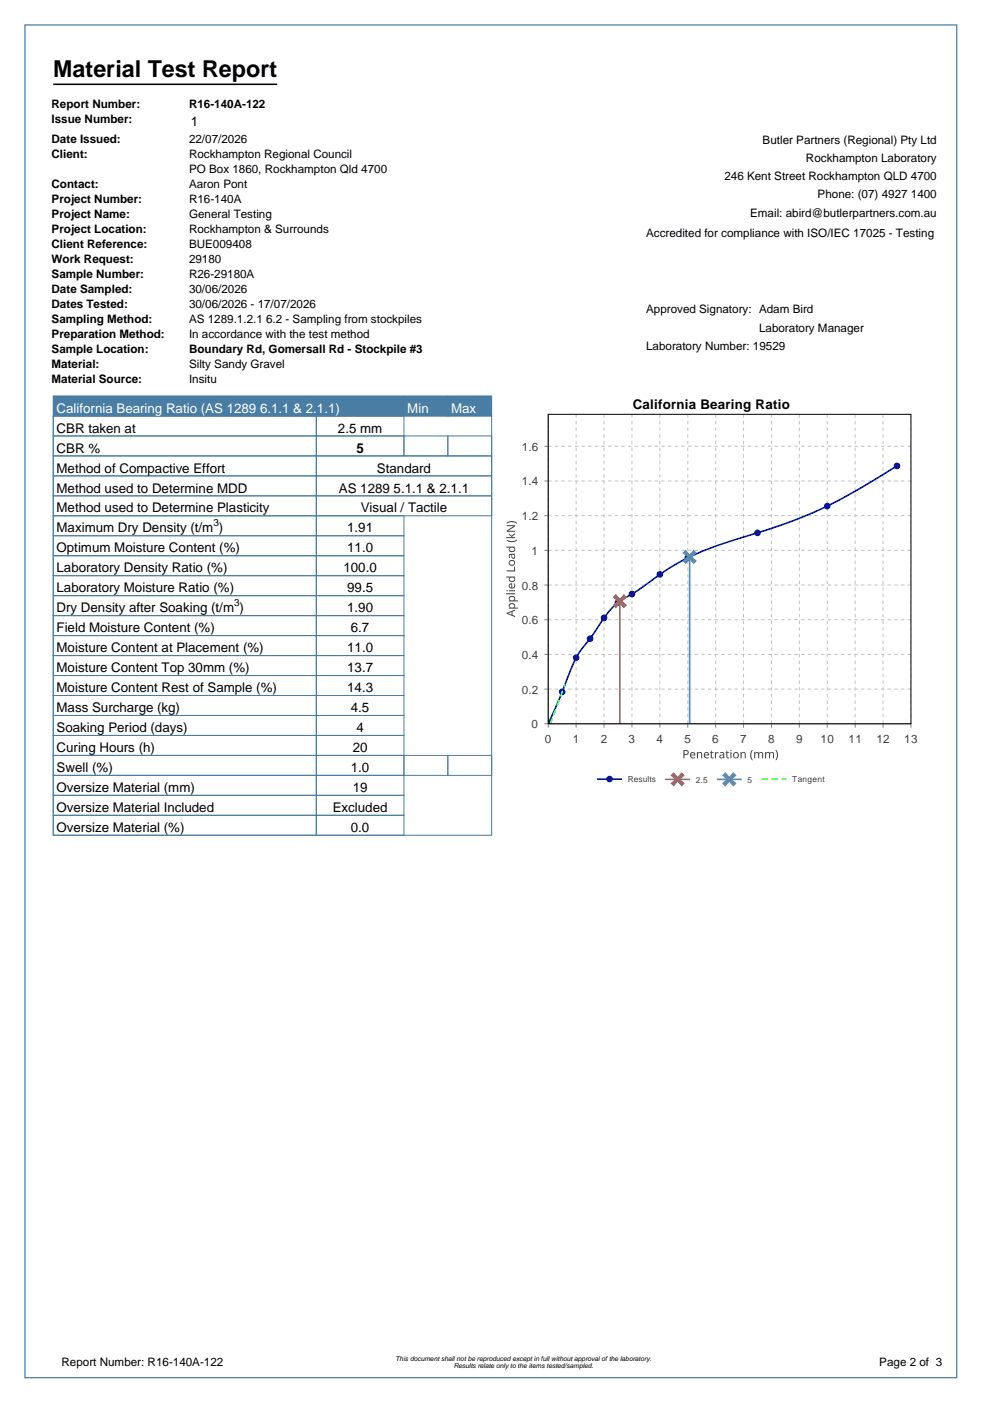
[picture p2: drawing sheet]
<svg xmlns="http://www.w3.org/2000/svg" width="210mm" height="297mm" viewBox="0 0 210 297" stroke-linecap="round" stroke-linejoin="round" font-family="sans-serif">
<path d="M5.3 5.3h197.5v286.8h-197.5z" fill="none" stroke="#497da4" stroke-width=".26"/>
<path d="M11.3 17.9h47.5" fill="none" stroke="#000" stroke-width=".33"/>
<g fill="#497da4">
<path d="M11.3 84h74.4v4.2h-74.4z"/>
<path d="M85.7 84h9.3v4.2h-9.3z"/>
<path d="M95 84h9.2v4.2h-9.2z"/>
</g>
<g fill="none" stroke="#497da4" stroke-width=".21">
<path d="M11.3 84h74.4v4.2h-74.4zM11.3 88.2h92.9v88.9h-92.9zM11.3 88.2h55.8v4.2h-55.8zM11.3 92.4h55.8v4.3h-55.8zM11.3 96.7h55.8v4.2h-55.8zM67.1 88.2h18.6v4.2h-18.6zM67.1 92.4h18.6v4.3h-18.6zM67.1 96.7h37.1v4.2h-37.1zM85.7 84h9.3v4.2h-9.3zM85.7 92.4h9.3v4.3h-9.3zM95 84h9.2v4.2h-9.2zM95 92.4h9.2v4.3h-9.2z"/>
<path d="M11.3 100.9h55.8v4.2h-55.8zM11.3 105.1h55.8v4.3h-55.8zM11.3 109.4h55.8v4.2h-55.8zM11.3 113.6h55.8v4.2h-55.8zM11.3 117.8h55.8v4.3h-55.8zM67.1 100.9h37.1v4.2h-37.1zM67.1 105.1h37.1v4.3h-37.1zM67.1 109.4h18.6v4.2h-18.6zM67.1 113.6h18.6v4.2h-18.6zM67.1 117.8h18.6v4.3h-18.6zM11.3 122.1h55.8v4.2h-55.8zM11.3 126.3h55.8v4.2h-55.8z"/>
<path d="M11.3 130.5h55.8v4.3h-55.8zM11.3 134.8h55.8v4.2h-55.8zM11.3 139h55.8v4.2h-55.8zM67.1 122.1h18.6v4.2h-18.6zM67.1 126.3h18.6v4.2h-18.6zM67.1 130.5h18.6v4.3h-18.6zM67.1 134.8h18.6v4.2h-18.6zM67.1 139h18.6v4.2h-18.6zM11.3 143.2h55.8v4.3h-55.8zM11.3 147.5h55.8v4.2h-55.8zM11.3 151.7h55.8v4.2h-55.8zM11.3 155.9h55.8v4.3h-55.8z"/>
<path d="M67.1 143.2h18.6v4.3h-18.6zM67.1 147.5h18.6v4.2h-18.6zM67.1 151.7h18.6v4.2h-18.6zM67.1 155.9h18.6v4.3h-18.6zM11.3 160.2h55.8v4.2h-55.8zM11.3 164.4h55.8v4.2h-55.8zM11.3 168.6h55.8v4.3h-55.8zM11.3 172.9h55.8v4.2h-55.8zM67.1 160.2h18.6v4.2h-18.6zM67.1 164.4h18.6v4.2h-18.6zM67.1 168.6h18.6v4.3h-18.6zM67.1 172.9h18.6v4.2h-18.6z"/>
<path d="M85.7 160.2h9.3v4.2h-9.3zM95 160.2h9.2v4.2h-9.2z"/>
</g>
<g fill="none" stroke="#fff" stroke-width=".35">
<path d="M67.8 88.9h17.1v2.8h-17.1zM67.8 93.1h17.1v2.9h-17.1zM67.8 97.4h35.7v2.8h-35.7zM86.4 93.1h7.8v2.9h-7.8zM95.7 93.1h7.8v2.9h-7.8zM67.8 101.6h35.7v2.8h-35.7zM67.8 105.8h35.7v2.9h-35.7zM67.8 110.1h17.1v2.8h-17.1zM67.8 114.3h17.1v2.8h-17.1zM67.8 118.5h17.1v2.9h-17.1zM67.8 122.8h17.1v2.8h-17.1zM67.8 127h17.1v2.8h-17.1z"/>
<path d="M67.8 131.2h17.1v2.9h-17.1zM67.8 135.5h17.1v2.8h-17.1zM67.8 139.7h17.1v2.8h-17.1zM67.8 143.9h17.1v2.9h-17.1zM67.8 148.2h17.1v2.8h-17.1zM67.8 152.4h17.1v2.8h-17.1zM67.8 156.6h17.1v2.9h-17.1zM67.8 160.9h17.1v2.8h-17.1zM67.8 165.1h17.1v2.8h-17.1zM67.8 169.3h17.1v2.9h-17.1zM67.8 173.6h17.1v2.8h-17.1zM86.4 160.9h7.8v2.8h-7.8z"/>
<path d="M95.7 160.9h7.8v2.8h-7.8z"/>
</g>
<g fill="#fff">
<path d="M105 83.3h91.7v84.6h-91.7z"/>
<path d="M125.7 162.9h50.2v4.7h-50.2z"/>
</g>
<path d="M126.8 165.2h4.9" fill="none" stroke="#00f" stroke-width=".35"/>
<circle cx="129.2" cy="165.2" r=".53" fill="#00f"/>
<circle cx="129.2" cy="165.2" r=".53" fill="none" stroke="#00f" stroke-width=".35"/>
<path d="M141.2 165.2h4.9" fill="none" stroke="#f55" stroke-width=".35"/>
<path d="M142.8 164l.9 .9 .8-.9 .4 .4-.9 .8 .9 .9-.4 .4-.8-1-.9 1-.4-.4 1-.9-1-.8z" fill="#f55"/>
<path d="M142.8 164l.9 .9 .8-.9 .4 .4-.9 .8 .9 .9-.4 .4-.8-1-.9 1-.4-.4 1-.9-1-.8z" fill="none" stroke="#f55" stroke-width=".35"/>
<path d="M152.2 165.2h4.9" fill="none" stroke="#55f" stroke-width=".35"/>
<path d="M153.8 164l.8 .9 .9-.9 .4 .4-1 .8 1 .9-.4 .4-.9-1-.8 1-.4-.4 .9-.9-.9-.8z" fill="#55f"/>
<path d="M153.8 164l.8 .9 .9-.9 .4 .4-1 .8 1 .9-.4 .4-.9-1-.8 1-.4-.4 .9-.9-.9-.8z" fill="none" stroke="#55f" stroke-width=".35"/>
<path d="M161.6 165.2h5" fill="none" stroke="#0f0" stroke-width=".35" stroke-dasharray="1.1 1.1"/>
<path d="M116.2 87.8h76.9v65.7h-76.9z" fill="#fff"/>
<g fill="none" stroke="#808080" stroke-width=".21">
<path d="M116.2 154.2v-.7h76.9v.7M122.2 153.5v.7M128.1 153.5v.7M134 153.5v.7M139.9 153.5v.7M145.8 153.5v.7M151.7 153.5v.7M157.6 153.5v.7M163.6 153.5v.7M169.5 153.5v.7M175.4 153.5v.7M181.3 153.5v.7"/>
<path d="M187.2 153.5v.7"/>
</g>
<path d="M144.9 159h.5a.59 .59 0 0 1 .6 .7 .59 .59 0 0 1-.9 .4v.7h-.2zM145.1 159.2v.7a.41 .41 0 0 0 .6-.1 .41 .41 0 0 0-.1-.6zM146.4 159.7a.57 .57 0 0 1 .7-.2 .57 .57 0 0 1 .3 .7h-.9a.53 .53 0 0 0 .9 .3 .54 .54 0 0 1-.5 .3 .54 .54 0 0 1-.5-.3zM146.6 159.7l-.1 .3h.7a.33 .33 0 0 0-.2-.4 .33 .33 0 0 0-.4 .1zM147.8 159.5h.1l.1 .1a.5 .5 0 0 1 .5-.1 .5 .5 0 0 1 .4 .4v.9h-.2v-1l-.3-.2-.3 .1-.1 1.1h-.2zM149.3 159.7a.57 .57 0 0 1 .8-.2 .57 .57 0 0 1 .2 .7h-.9a.53 .53 0 0 0 .9 .3 .54 .54 0 0 1-.5 .3 .54 .54 0 0 1-.5-.3zM149.5 159.7l-.1 .3h.7a.33 .33 0 0 0-.2-.4 .33 .33 0 0 0-.4 .1zM150.8 159.2h.1v.3h.4v.1h-.4v.9l.4 .1-.1 .2a.38 .38 0 0 1-.5-.4v-.8l-.2-.1zM151.6 159.5h.1l.1 .2 .2-.2 .3-.1v.2l-.3 .1-.2 .2v.9h-.2zM152.6 159.5a.59 .59 0 0 1 1 .4v.9h-.2v-.2a.41 .41 0 0 1-.7 .1 .41 .41 0 0 1 .2-.7h.5a.36 .36 0 0 0-.3-.4 .36 .36 0 0 0-.4 .1zM152.8 160.2v.4h.3l.2-.1 .1-.4zM154.1 159.2h.1v.3h.4v.1h-.4v.9l.4 .1-.1 .2a.38 .38 0 0 1-.5-.4v-.8l-.2-.1zM154.9 159.5h.2v1.3h-.2zM154.8 159.1a.15 .15 0 0 1 .3 0 .15 .15 0 0 1-.3 0zM155.4 160.2a.65 .65 0 0 1 1.3 0 .65 .65 0 0 1-1.3 0zM155.7 159.7a.51 .51 0 0 0 0 .6 .51 .51 0 0 0 .4 .3 .47 .47 0 0 0 .3-.6 .47 .47 0 0 0-.7-.3zM157 159.5h.2v.1a.49 .49 0 0 1 .6-.2 .49 .49 0 0 1 .3 .5v.9h-.2v-1l-.3-.2-.3 .1-.1 1.1h-.2zM159.4 159l.2 .1a1.85 1.85 0 0 0 0 2.1 1.14 1.14 0 0 1-.5-1.5zM159.9 159.5h.2v.1l.5-.2 .3 .3a.48 .48 0 0 1 .6-.2 .48 .48 0 0 1 .3 .4v.9h-.2l-.1-1.1h-.4l-.1 1.1h-.2v-.9a.3 .3 0 0 0-.3-.3 .3 .3 0 0 0-.4 .3v.9h-.2zM162.2 159.5h.2v.1l.5-.2 .3 .3a.48 .48 0 0 1 .6-.2 .48 .48 0 0 1 .3 .4v.9h-.2l-.1-1.1h-.4l-.1 1.1h-.2v-.9a.3 .3 0 0 0-.3-.3 .3 .3 0 0 0-.3 .3l-.1 .9h-.2zM164.4 159h.2a1.79 1.79 0 0 1 0 2.2h-.2l.2-.4a1.83 1.83 0 0 0-.2-1.8z" fill="#404040"/>
<path d="M115.5 94.6h.7M116.2 87.8v65.7h-.7M115.5 116.7h.7M115.5 109.3h.7M115.5 102h.7M115.5 138.8h.7M115.5 131.4h.7M115.5 124h.7M115.5 146.1h.7" fill="none" stroke="#808080" stroke-width=".21"/>
<path d="M107.4 129.9l1.8-.6v.2l-.5 .2v.7l.5 .2v.2l-1.8-.7zM107.7 130l.8 .3v-.5zM108 128a.67 .67 0 0 1 .9-.1 .67 .67 0 0 1 .2 .8l-.1 .1h.8v.2h-1.9l.1-.2a.52 .52 0 0 1 0-.8zM108.1 128.2a.44 .44 0 0 0 .5 .6 .44 .44 0 0 0 .3-.6l-.4-.1zM108 126.5a.66 .66 0 0 1 .9-.1 .66 .66 0 0 1 .2 .8l-.1 .1h.8v.2h-1.9l.1-.2a.52 .52 0 0 1 0-.8zM108.1 126.7a.44 .44 0 0 0 .5 .6 .44 .44 0 0 0 .3-.6l-.4-.1zM107.3 125.8h1.9v.2h-1.9zM107.9 125.1h1.3v.3h-1.3zM107.4 125.3a.15 .15 0 0 1 .3 0 .15 .15 0 0 1-.3 0zM108 123.9l.6-.2v.9a.54 .54 0 0 0 .4-.9 .54 .54 0 0 1 .3 .5 .54 .54 0 0 1-.4 .5 .65 .65 0 0 1-.8 0 .65 .65 0 0 1-.1-.8zM108.1 124v.5l.3 .1v-.7zM107.3 122.2h1.9l-.1 .3a.61 .61 0 0 1-.6 .9 .61 .61 0 0 1-.4-.9h-.8zM108.1 122.6a.45 .45 0 0 0 .5 .6 .45 .45 0 0 0 .3-.7h-.5zM107.4 120.9h1.6v-.8h.2v1h-1.8zM107.9 119.4a.65 .65 0 0 1 1.3 0 .65 .65 0 0 1-1.3 0zM108.1 119.1v.1a.47 .47 0 0 0 .5 .5 .47 .47 0 0 0 .4-.6 .66 .66 0 0 0-.9 0zM108 117.5l1.2-.1v.2h-.2a.41 .41 0 0 1 .1 .7 .41 .41 0 0 1-.6-.2l-.1-.5a.36 .36 0 0 0-.4 .2 .36 .36 0 0 0 .1 .5h-.1l-.1-.2zM108.6 117.6l.1 .6h.3v-.5zM107.3 115.9h1.9l-.1 .2a.61 .61 0 0 1-.6 1 .61 .61 0 0 1-.4-1h-.8zM108.1 116.3a.47 .47 0 0 0 .4 .5 .47 .47 0 0 0 .5-.4l-.4-.3zM107.4 114.4h.1a1.83 1.83 0 0 0 2.1 0 1.04 1.04 0 0 1-1.2 .5l-.7-.2-.3-.1zM107.9 113.1l.5 .5 .8-.6v.3l-.6 .4 .1 .2h.5v.2h-1.9v-.2h1.2l-.6-.6zM107.4 111.4h1.8v.2l-1.5 1 1.5-.1v.3h-1.8v-.3l1.5-.9h-1.5zM107.4 110.8a1.79 1.79 0 0 1 2.2 0v.2l-.3-.2a1.83 1.83 0 0 0-1.9 .2z" fill="#404040"/>
<g fill="none" stroke="#c0c0c0" stroke-width=".21" stroke-dasharray=".7 .7" stroke-linecap="butt">
<path d="M116.2 87.8v65.7M116.2 94.6h76.9M122.2 87.8v65.7M128.1 87.8v65.7M134 87.8v65.7M139.9 87.8v65.7M145.8 87.8v65.7M151.7 87.8v65.7M157.6 87.8v65.7M163.6 87.8v65.7M169.5 87.8v65.7M175.4 87.8v65.7"/>
<path d="M181.3 87.8v65.7M187.2 87.8v65.7M193.1 87.8v65.7M116.2 116.7h76.9M116.2 109.3h76.9M116.2 102h76.9M116.2 138.8h76.9M116.2 131.4h76.9M116.2 124h76.9M116.2 153.5h76.9M116.2 146.1h76.9"/>
</g>
<path d="M190.2 98.8a109.3 109.3 0 0 1-26.6 13.2l-6 1.9a53.7 53.7 0 0 0-17.7 7.9 81.9 81.9 0 0 1-8.9 6 21.8 21.8 0 0 0-4.7 5.9l-1.2 1.7a20.5 20.5 0 0 0-4.7 8.2l-1.8 4.6-2.4 5.3" fill="none" stroke="#00f" stroke-width=".35"/>
<circle cx="190.2" cy="98.8" r=".53" fill="#00f"/>
<circle cx="190.2" cy="98.8" r=".53" fill="none" stroke="#00f" stroke-width=".35"/>
<circle cx="175.4" cy="107.3" r=".53" fill="#00f"/>
<circle cx="175.4" cy="107.3" r=".53" fill="none" stroke="#00f" stroke-width=".35"/>
<circle cx="160.6" cy="113" r=".53" fill="#00f"/>
<circle cx="160.6" cy="113" r=".53" fill="none" stroke="#00f" stroke-width=".35"/>
<circle cx="145.8" cy="118.3" r=".53" fill="#00f"/>
<circle cx="145.8" cy="118.3" r=".53" fill="none" stroke="#00f" stroke-width=".35"/>
<circle cx="139.9" cy="121.8" r=".53" fill="#00f"/>
<circle cx="139.9" cy="121.8" r=".53" fill="none" stroke="#00f" stroke-width=".35"/>
<circle cx="134" cy="126" r=".53" fill="#00f"/>
<circle cx="134" cy="126" r=".53" fill="none" stroke="#00f" stroke-width=".35"/>
<circle cx="131" cy="127.8" r=".53" fill="#00f"/>
<circle cx="131" cy="127.8" r=".53" fill="none" stroke="#00f" stroke-width=".35"/>
<circle cx="128.1" cy="131" r=".53" fill="#00f"/>
<circle cx="128.1" cy="131" r=".53" fill="none" stroke="#00f" stroke-width=".35"/>
<circle cx="125.1" cy="135.4" r=".53" fill="#00f"/>
<circle cx="125.1" cy="135.4" r=".53" fill="none" stroke="#00f" stroke-width=".35"/>
<circle cx="122.2" cy="139.4" r=".53" fill="#00f"/>
<circle cx="122.2" cy="139.4" r=".53" fill="none" stroke="#00f" stroke-width=".35"/>
<circle cx="119.2" cy="146.7" r=".53" fill="#00f"/>
<circle cx="119.2" cy="146.7" r=".53" fill="none" stroke="#00f" stroke-width=".35"/>
<path d="M116.2 152.9l.3 .1 .3 .5h-.6z" fill="#00f"/>
<path d="M116.2 152.9a.5 .5 0 0 1 .6 .6" fill="none" stroke="#00f" stroke-width=".35"/>
<path d="M131.4 127.5v26" fill="none" stroke="#f55" stroke-width=".35"/>
<path d="M130.6 126.2l.8 1 .9-1 .4 .4-1 .9 1 .8-.4 .4-.9-.9-.8 .9-.4-.4 .9-.8-.9-.9z" fill="#f55"/>
<path d="M130.6 126.2l.8 1 .9-1 .4 .4-1 .9 1 .8-.4 .4-.9-.9-.8 .9-.4-.4 .9-.8-.9-.9z" fill="none" stroke="#f55" stroke-width=".35"/>
<path d="M146.2 118.1v35.4" fill="none" stroke="#55f" stroke-width=".35"/>
<path d="M145.4 116.8l.8 1 .9-1 .4 .4-1 .9 1 .8-.4 .5-.9-1-.8 1-.5-.5 1-.8-1-.9z" fill="#55f"/>
<path d="M145.4 116.8l.8 1 .9-1 .4 .4-1 .9 1 .8-.4 .5-.9-1-.8 1-.5-.5 1-.8-1-.9z" fill="none" stroke="#55f" stroke-width=".35"/>
<path d="M116.6 153.5l3.2-8.3" fill="none" stroke="#0f0" stroke-width=".35" stroke-dasharray="1.1 1.1"/>
<path d="M116.2 87.8h76.9v65.7h-76.9z" fill="none" stroke="#000" stroke-width=".21"/>
<text font-size="4.9" x="11.3" y="16.2">Material Test Report</text>
<g font-size="2.8">
<text x="40.4" y="26.8">1</text>
<text x="134.2" y="86.6">California Bearing Ratio</text>
<text x="12" y="91.7">CBR taken at</text>
<text x="12" y="96">CBR %</text>
<text x="71.7" y="91.7">2.5 mm</text>
<text x="75.6" y="96">5</text>
<text x="12" y="100.2">Method of Compactive Effort</text>
<text x="79.9" y="100.2">Standard</text>
<text x="12" y="104.4">Method used to Determine MDD</text>
<text x="71.8" y="104.4">AS 1289 5.1.1 &amp; 2.1.1</text>
<text x="12" y="108.7">Method used to Determine Plasticity</text>
<text x="12" y="112.9">Maximum Dry Density (t/m )</text>
<text x="73.6" y="112.9">1.91</text>
<text x="76.5" y="108.7">Visual / Tactile</text>
<text x="12" y="117.1">Optimum Moisture Content (%)</text>
<text x="73.6" y="117.1">11.0</text>
<text x="12" y="121.4">Laboratory Density Ratio (%)</text>
<text x="12" y="125.6">Laboratory Moisture Ratio (%)</text>
<text x="72.8" y="121.4">100.0</text>
<text x="73.6" y="125.6">99.5</text>
<text x="12" y="129.8">Dry Density after Soaking (t/m )</text>
<text x="73.6" y="129.8">1.90</text>
<text x="12" y="134.1">Field Moisture Content (%)</text>
<text x="74.4" y="134.1">6.7</text>
<text x="12" y="138.3">Moisture Content at Placement (%)</text>
<text x="12" y="142.5">Moisture Content Top 30mm (%)</text>
<text x="73.6" y="138.3">11.0</text>
<text x="73.6" y="142.5">13.7</text>
<text x="12" y="146.8">Moisture Content Rest of Sample (%)</text>
<text x="73.6" y="146.8">14.3</text>
<text x="12" y="151">Mass Surcharge (kg)</text>
<text x="12" y="155.2">Soaking Period (days)</text>
<text x="74.4" y="151">4.5</text>
<text x="75.6" y="155.2">4</text>
<text x="12" y="159.5">Curing Hours (h)</text>
<text x="74.8" y="159.5">20</text>
<text x="12" y="163.7">Swell (%)</text>
<text x="12" y="167.9">Oversize Material (mm)</text>
<text x="74.4" y="163.7">1.0</text>
<text x="74.8" y="167.9">19</text>
<text x="12" y="172.2">Oversize Material Included</text>
<text x="70.6" y="172.2">Excluded</text>
<text x="12" y="176.4">Oversize Material (%)</text>
<text x="74.4" y="176.4">0.0</text>
</g>
<g font-size="2.8" fill="#fff">
<text x="12" y="87.5">California Bearing Ratio (AS 1289 6.1.1 &amp; 2.1.1)</text>
<text x="86.4" y="87.5">Min</text>
<text x="95.7" y="87.5">Max</text>
</g>
<g font-size="2.5">
<text x="10.9" y="22.9">Report Number:</text>
<text x="40.1" y="22.9">R16-140A-122</text>
<text x="10.9" y="26.1">Issue Number:</text>
<text x="10.9" y="30.3">Date Issued:</text>
<text x="10.9" y="33.5">Client:</text>
<text x="40.1" y="30.3">22/07/2026</text>
<text x="40.1" y="33.5">Rockhampton Regional Council</text>
<text x="161.7" y="30.4">Butler Partners (Regional) Pty Ltd</text>
<text x="170.9" y="34.3">Rockhampton Laboratory</text>
<text x="10.9" y="39.9">Contact:</text>
<text x="40.1" y="36.7">PO Box 1860, Rockhampton Qld 4700</text>
<text x="40.1" y="39.9">Aaron Pont</text>
<text x="153.6" y="38.2">246 Kent Street Rockhampton QLD 4700</text>
<text x="10.9" y="43">Project Number:</text>
<text x="10.9" y="46.2">Project Name:</text>
<text x="40.1" y="43">R16-140A</text>
<text x="40.1" y="46.2">General Testing</text>
<text x="159.1" y="45.9">Email: abird@butlerpartners.com.au</text>
<text x="173.4" y="42.1">Phone: (07) 4927 1400</text>
<text x="10.9" y="49.4">Project Location:</text>
<text x="10.9" y="52.6">Client Reference:</text>
<text x="40.1" y="49.4">Rockhampton &amp; Surrounds</text>
<text x="40.1" y="52.6">BUE009408</text>
<text x="137" y="50.2">Accredited for compliance with ISO/IEC 17025 - Testing</text>
<text x="10.9" y="55.7">Work Request:</text>
<text x="10.9" y="58.9">Sample Number:</text>
<text x="40.1" y="55.7">29180</text>
<text x="40.1" y="58.9">R26-29180A</text>
<text x="10.9" y="62.1">Date Sampled:</text>
<text x="10.9" y="65.3">Dates Tested:</text>
<text x="40.1" y="62.1">30/06/2026</text>
<text x="40.1" y="65.3">30/06/2026 - 17/07/2026</text>
<text x="10.9" y="68.4">Sampling Method:</text>
<text x="10.9" y="71.6">Preparation Method:</text>
<text x="40.1" y="68.4">AS 1289.1.2.1 6.2 - Sampling from stockpiles</text>
<text x="40.1" y="71.6">In accordance with the test method</text>
<text x="137" y="66.4">Approved Signatory: Adam Bird</text>
<text x="160.9" y="70.3">Laboratory Manager</text>
<text x="10.9" y="74.8">Sample Location:</text>
<text x="10.9" y="78">Material:</text>
<text x="40.1" y="74.8">Boundary Rd, Gomersall Rd - Stockpile #3</text>
<text x="40.1" y="78">Silty Sandy Gravel</text>
<text x="137" y="74.2">Laboratory Number: 19529</text>
<text x="10.9" y="81.1">Material Source:</text>
<text x="40.1" y="81.1">Insitu</text>
<text x="13.1" y="289.6">Report Number: R16-140A-122</text>
<text x="186.4" y="289.6">Page 2 of 3</text>
</g>
<g font-size="2.5" fill="#404040">
<text x="110.6" y="95.6">1.6</text>
<text x="110.6" y="102.9">1.4</text>
<text x="110.6" y="110.3">1.2</text>
<text x="112.7" y="117.6">1</text>
<text x="110.6" y="125">0.8</text>
<text x="110.6" y="132.4">0.6</text>
<text x="110.6" y="139.7">0.4</text>
<text x="110.6" y="147.1">0.2</text>
<text x="112.7" y="154.4">0</text>
<text x="115.5" y="157.5">0</text>
<text x="121.5" y="157.5">1</text>
<text x="127.4" y="157.5">2</text>
<text x="133.3" y="157.5">3</text>
<text x="139.2" y="157.5">4</text>
<text x="145.1" y="157.5">5</text>
<text x="151" y="157.5">6</text>
<text x="156.9" y="157.5">7</text>
<text x="162.9" y="157.5">8</text>
<text x="168.8" y="157.5">9</text>
<text x="174" y="157.5">10</text>
<text x="179.9" y="157.5">11</text>
<text x="185.8" y="157.5">12</text>
<text x="191.7" y="157.5">13</text>
</g>
<g font-size="2.1">
<text x="45.2" y="111.5">3</text>
<text x="49.6" y="128.4">3</text>
</g>
<g font-size="1.8" fill="#404040">
<text x="133.1" y="165.9">Results</text>
<text x="147.6" y="165.9">2.5</text>
<text x="158.5" y="165.9">5</text>
<text x="168" y="165.9">Tangent</text>
</g>
<g font-size="1.4">
<text x="83.9" y="288.6">This document shall not be reproduced except in full without approval of the laboratory.</text>
<text x="96.2" y="290">Results relate only to the items tested/sampled.</text>
</g>
</svg>
